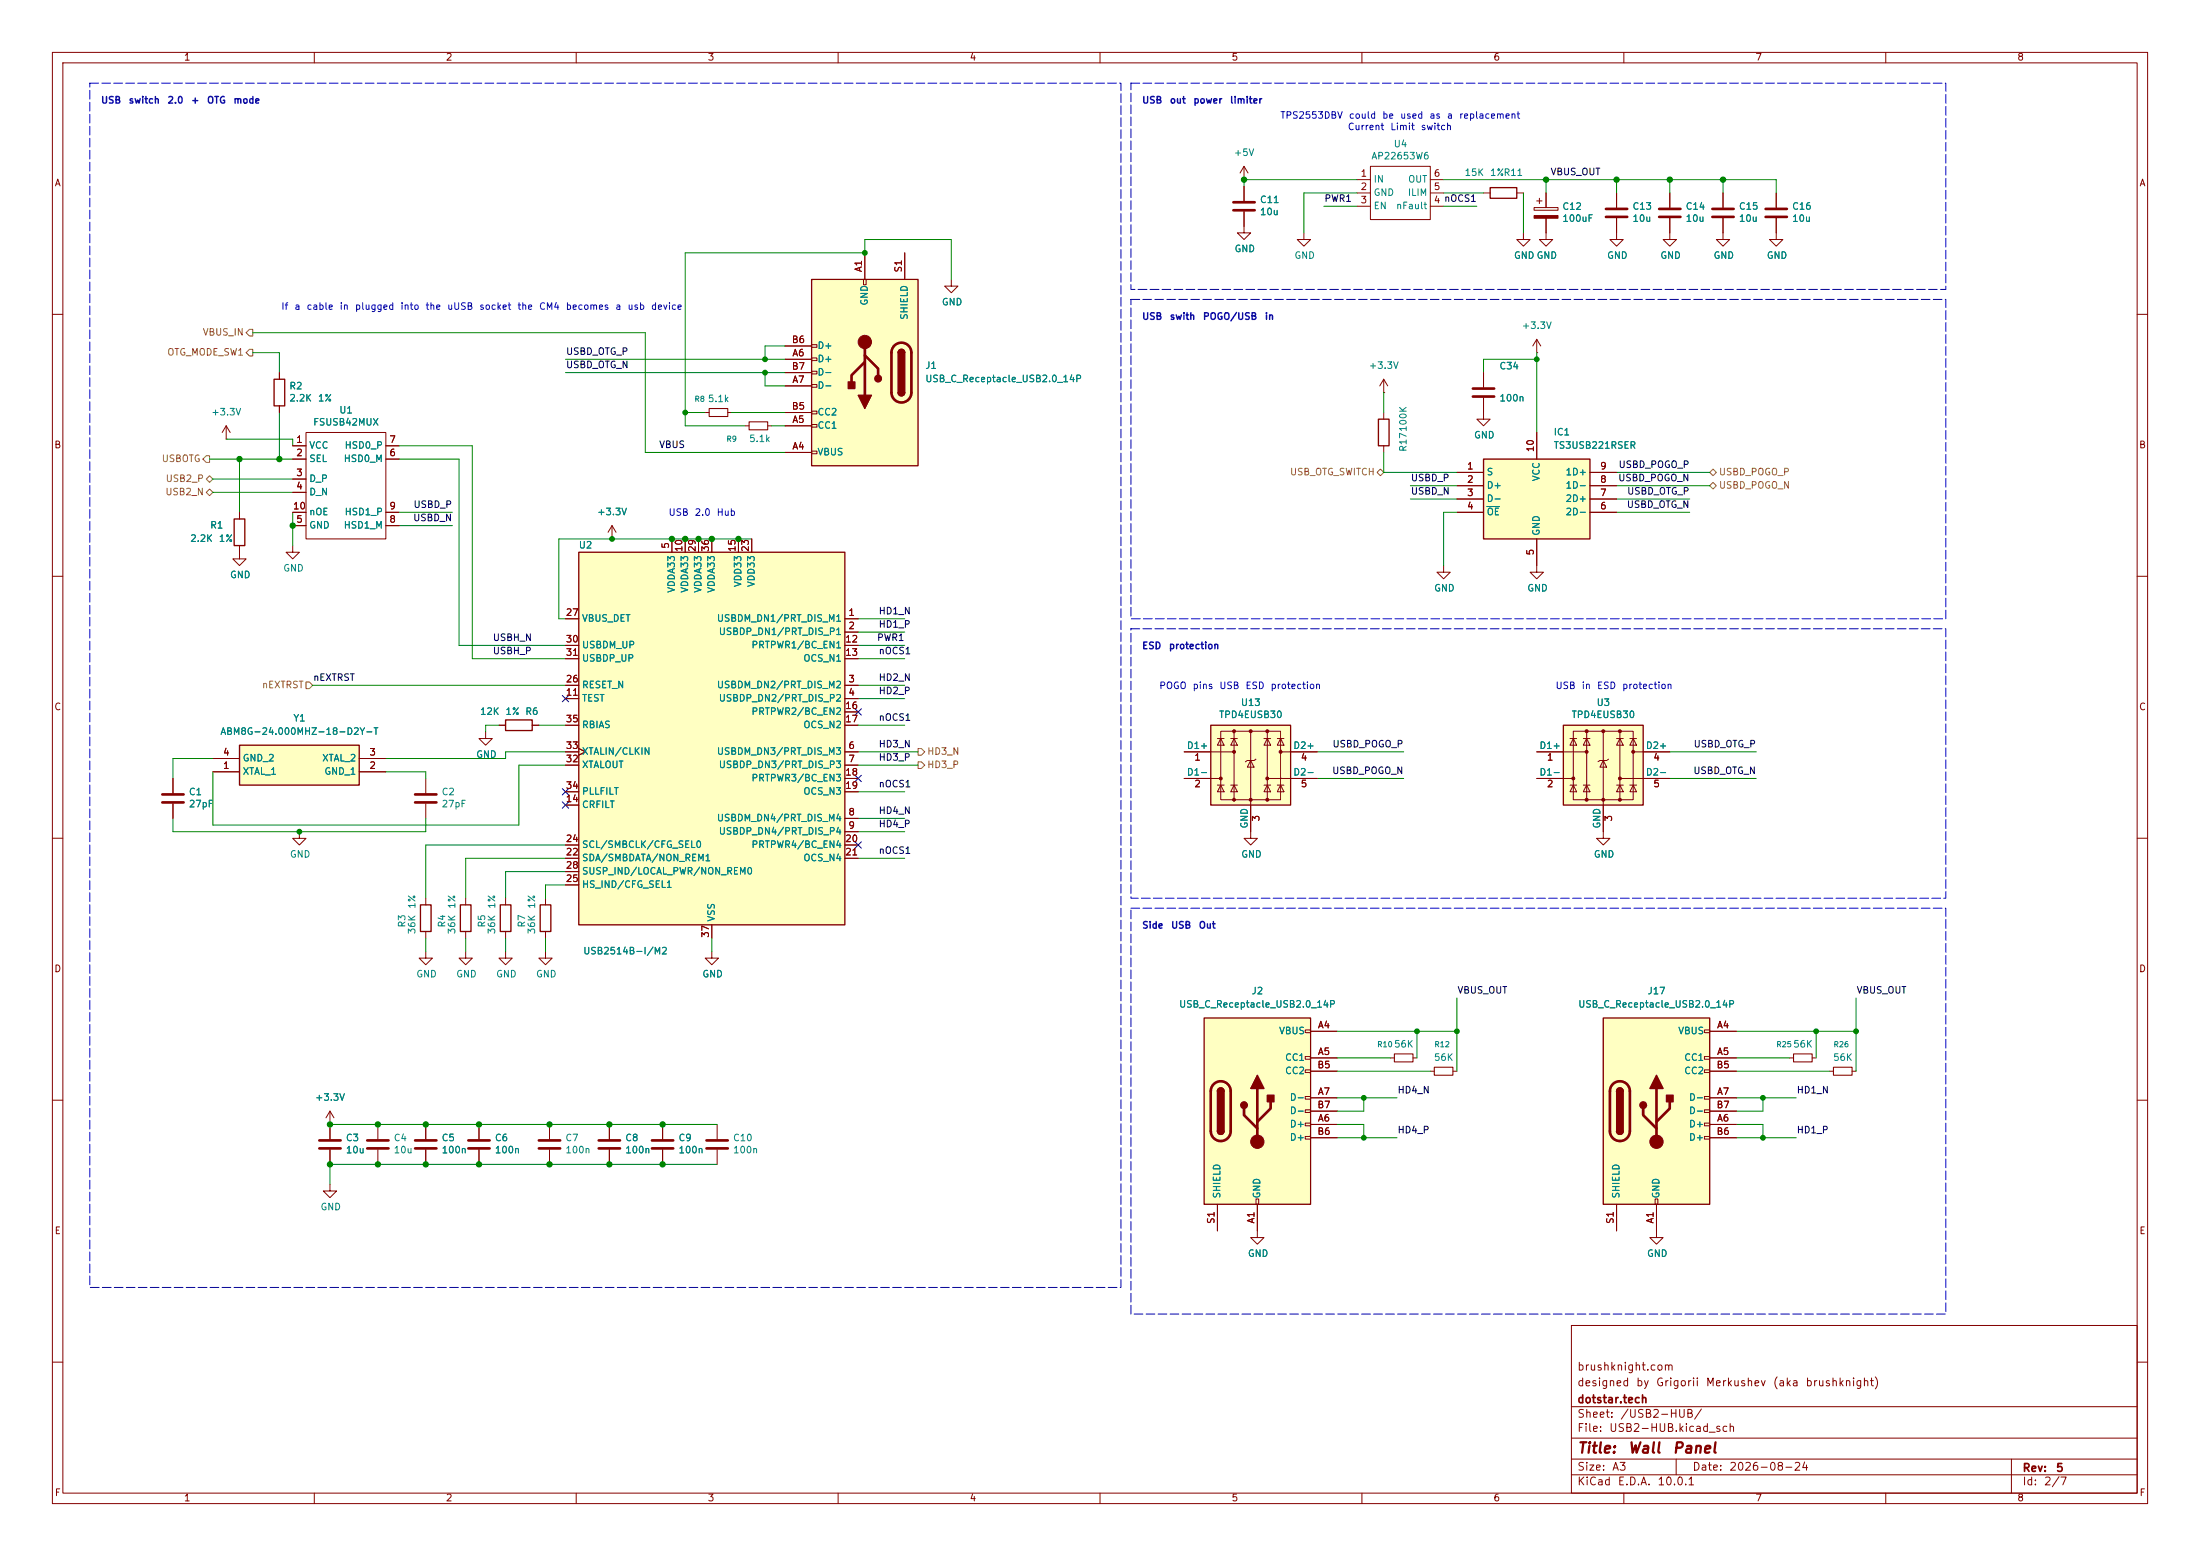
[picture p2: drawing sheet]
<svg xmlns="http://www.w3.org/2000/svg" width="420mm" height="297mm" viewBox="0 0 420 297" stroke-linecap="round" stroke-linejoin="round" font-family="sans-serif">
<g fill="none" stroke="#840000" stroke-width=".19">
<path d="M10 10h400v277h-400zM12 12h396v273h-396zM60 10v2M110 10v2M160 10v2M210 10v2M260 10v2M310 10v2M360 10v2M10 60h2M264.2 74.9h.1M264.2 72.4l-.8 1.3"/>
<path d="M264.2 72.4l.7 1.3M264.2 72.4v2.5M408 60h2M45.7 97.8v1.3M142.2 81.3h.8M146.6 81.3h.7M10 110h2M45.7 104.1v2.6h1.3l-1.3 1.3-1.3-1.3h1.3M408 110h2M10 160h2M238.8 158.8v1.2h1.2l-1.2 1.3-1.3-1.3h1.3M306.1 158.8v1.2h1.2l-1.2 1.3-1.3-1.3h1.3"/>
<path d="M408 160h2M10 210h2M408 210h2M300 253h108v32h-108zM10 260h2M300 278.5h108M300 274.5h108M300 268.5h108M320 278.5v3M384 278.5v6.5M408 260h2M60 285v2"/>
<path d="M110 285v2M160 285v2M210 285v2M260 285v2M300 281.5h108M310 285v2M360 285v2"/>
</g>
<path d="M44.7 99.1h2v5h-2z" fill="none" stroke="#840000" stroke-width=".25"/>
<path d="M143 80.5h3.6v1.5h-3.6z" fill="none" stroke="#840000" stroke-width=".2"/>
<path d="M110.5 105.4h50.8v71.1h-50.8z" fill="#ffffc2"/>
<path d="M284.5 35.8h5.1v2h-5.1zM110.5 105.4h50.8v71.1h-50.8z" fill="none" stroke="#840000" stroke-width=".25"/>
<g fill="none" stroke="#840000" stroke-width=".19">
<path d="M283.2 36.8h1.3M289.6 36.8h1.2M181.6 53.3v1.3h1.3l-1.3 1.3-1.3-1.3h1.3M248.9 44.5v1.2h1.3l-1.3 1.3-1.3-1.3h1.3M290.8 44.5v1.2h1.3l-1.3 1.3-1.2-1.3h1.2M107.9 118.1h2.6M128.3 102.9v2.5M130.8 102.9v2.5M133.3 102.9v2.5M135.9 102.9v2.5M141 102.9v2.5M143.5 102.9v2.5"/>
<path d="M161.3 118.1h2.5M107.9 130.8h2.6M107.9 133.4h2.6M107.9 123.2h2.6M107.9 125.7h2.6M107.9 138.4h2.6M161.3 120.7h2.5M161.3 130.8h2.5M161.3 133.4h2.5M161.3 123.2h2.5M161.3 125.7h2.5M161.3 135.9h2.5"/>
<path d="M161.3 138.4h2.5M33 148.6v2.8M33 153.4v2.8M107.9 143.5h2.6M107.9 146.1h2.6M107.9 153.7h2.6M107.9 151.1h2.6M110.5 142.9l1.3 .6-1.3 .6M161.3 143.5h2.5M161.3 146.1h2.5M161.3 156.2h2.5M161.3 158.8h2.5"/>
<path d="M161.3 148.6h2.5M161.3 151.1h2.5M107.9 161.3h2.6M107.9 163.8h2.6M107.9 168.9h2.6M107.9 166.4h2.6M135.9 176.5v2.6M161.3 161.3h2.5M161.3 163.8h2.5M116.3 214.6v2.8M116.3 219.5v2.7M63 226.1v1.2h1.3l-1.3 1.3-1.3-1.3h1.3"/>
</g>
<path d="M31 151.6h4.1M31 153.2h4.1M114.3 217.7h4.1M114.3 219.2h4.1" fill="none" stroke="#840000" stroke-width=".51"/>
<path d="M154.9 53.3h20.4v35.6h-20.4z" fill="#ffffc2"/>
<g fill="none" stroke="#840000" stroke-width=".19">
<path d="M259.1 34.3h2.5M259.1 36.8h2.5M259.1 39.4h2.5M261.6 31.8h11.4v10.1h-11.4zM273 34.3h2.6M273 36.8h2.6M273 39.4h2.6M164.8 53.3h.6v1.1h-.6zM165.1 48.3v5M172.7 48.3v5M53.3 71.1v1.3M53.3 77.5v1.2"/>
<path d="M134.6 78.7h.8M138.9 78.7h.8M149.9 68.6h5M149.9 73.7h5M149.9 78.7h5M149.9 66h5M149.9 71.1h5M154.9 78.5h1.1v.5h-1.1zM154.9 73.4h1.1v.5h-1.1zM154.9 70.9h1.1v.5h-1.1zM154.9 68.3h1.1v.5h-1.1zM154.9 65.8h1.1v.5h-1.1z"/>
<path d="M283.2 75.9v4.1h1.3l-1.3 1.3-1.3-1.3h1.3M283.2 71.1v2.8M43.2 83.8h.1M43.2 81.3l-.8 1.3M43.2 81.3l.7 1.3M43.2 81.3v2.5M55.9 85.1h2.5M55.9 87.6h2.5M55.9 91.4h2.5M55.9 94h2.5M55.9 97.8h2.5M58.4 82.6h15.3v20.3h-15.3z"/>
<path d="M73.7 85.1h2.5M73.7 87.6h2.5M73.7 97.8h2.5M149.9 86.4h5M149.9 81.3h5M154.9 86.1h1.1v.5h-1.1zM154.9 81h1.1v.5h-1.1zM55.9 100.3h2.5M73.7 100.3h2.5M116.8 102.9h.1M116.8 100.3l-.7 1.3M116.8 100.3l.8 1.3"/>
<path d="M116.8 100.3v2.6M81.3 148.6v2.8M81.3 153.4v2.8M81.3 171.5v1.2M81.3 177.8v1.3M88.9 171.5v1.2M88.9 177.8v1.3M96.5 171.5v1.2M96.5 177.8v1.3M135.9 181.6v1.3h1.3l-1.3 1.3-1.3-1.3h1.3M72.1 214.6v2.8M72.1 219.5v2.7"/>
<path d="M126.5 214.6v2.8M126.5 219.5v2.7M136.9 214.6v2.8M136.9 219.5v2.7"/>
</g>
<path d="M154.9 53.3h20.4v35.6h-20.4zM52.3 72.4h2.1v5.1h-2.1zM171.4 74.9a.64 .64 0 0 0 .7 .7 .64 .64 0 0 0 .6-.7M171.4 67.3a.64 .64 0 0 1 .7-.6 .64 .64 0 0 1 .6 .6M80.3 172.7h2v5.1h-2zM87.9 172.7h2v5.1h-2zM95.5 172.7h2v5.1h-2z" fill="none" stroke="#840000" stroke-width=".25"/>
<g fill="none" stroke="#840000" stroke-width=".51">
<path d="M165.1 69.1l-2.5 2.5v1.3M165.1 67.8l2.5 2.6v1.2M165.1 65.3v10.1M170.7 66a1.9 1.9 0 0 1 2.1-.4 1.9 1.9 0 0 1 1.2 1.7v7.6a1.91 1.91 0 0 1-1.9 1.9 1.91 1.91 0 0 1-1.9-1.9v-7.7l.2-.7zM281.2 74.2h4M281.2 75.7h4M79.2 151.6h4.1M79.2 153.2h4.1M70.1 217.7h4.1M70.1 219.2h4.1M124.5 217.7h4M124.5 219.2h4"/>
<path d="M134.9 217.7h4M134.9 219.2h4"/>
</g>
<g fill="#840000" stroke="#840000" stroke-width=".25">
<path d="M171.4 67.3h1.3v7.6h-1.3z"/>
<path d="M171.4 74.9h1.3a.64 .64 0 0 1-.6 .7 .64 .64 0 0 1-.7-.7z"/>
<path d="M171.6 66.9a.64 .64 0 0 1 .7-.2 .64 .64 0 0 1 .4 .6h-1.3z"/>
<path d="M163.8 75.4h2.6l-1.3 2.6z"/>
<path d="M161.9 72.9h1.3v1.3h-1.3z"/>
<circle cx="167.6" cy="72.3" r=".63"/>
</g>
<circle cx="165.1" cy="65.3" r="1.27" fill="#840000" stroke="#840000" stroke-width=".19"/>
<path d="M135.4 78h3.5v1.5h-3.5z" fill="none" stroke="#840000" stroke-width=".2"/>
<path d="M283.2 87.6h20.3v15.3h-20.3z" fill="#ffffc2"/>
<path d="M283.2 87.6h20.3v15.3h-20.3zM103.1 172.7h2.1v5.1h-2.1z" fill="none" stroke="#840000" stroke-width=".25"/>
<path d="M278.1 90.2h5.1M278.1 92.7h5.1M278.1 95.3h5.1M278.1 97.8h5.1M293.4 82.6v5M303.5 90.2h5.1M303.5 92.7h5.1M303.5 95.3h5.1M303.5 97.8h5.1M293.4 102.9v5.1M104.1 171.5v1.2M104.1 177.8v1.3" fill="none" stroke="#840000" stroke-width=".19"/>
<path d="M283.8 96.7h2.5" fill="none" stroke="#008484" stroke-width=".19"/>
<path d="M45.7 142.2h22.9v7.7h-22.9z" fill="#ffffc2"/>
<path d="M263.1 80h2.1v5.1h-2.1zM96.5 137.4h5.1v2h-5.1zM45.7 142.2h22.9v7.7h-22.9z" fill="none" stroke="#840000" stroke-width=".25"/>
<g fill="none" stroke="#840000" stroke-width=".19">
<path d="M237.5 34.3h.1M237.5 31.8l-.8 1.2M237.5 31.8l.8 1.2M237.5 31.8v2.5M237.5 35.6v2.8M292.9 39.6h4.5v.5h-4.5zM293.4 38.4h1M293.9 37.8v1.1M295.1 36.8v2.8M308.6 36.8v2.8M318.8 36.8v2.8M328.9 36.8v2.8"/>
<path d="M339.1 36.8v2.8M237.5 40.4v4.1h1.3l-1.3 1.2-1.3-1.2h1.3M295.1 41.7v4h1.3l-1.3 1.3-1.2-1.3h1.2M308.6 41.7v4h1.3l-1.3 1.3-1.3-1.3h1.3M318.8 41.7v4h1.2l-1.2 1.3-1.3-1.3h1.3M328.9 41.7v4h1.3l-1.3 1.3-1.2-1.3h1.2M339.1 41.7v4h1.3l-1.3 1.3-1.3-1.3h1.3M264.2 78.7v1.3M293.4 67.3h.1M293.4 64.8l-.8 1.2M293.4 64.8l.7 1.2M293.4 64.8v2.5"/>
<path d="M264.2 85.1v1.3M55.9 104.1v1.3h1.2l-1.2 1.3-1.3-1.3h1.3M275.6 108v1.2h1.3l-1.3 1.3-1.3-1.3h1.3M293.4 108v1.2h1.2l-1.2 1.3-1.3-1.3h1.3M92.7 139.7v1.3h1.3l-1.3 1.2-1.3-1.2h1.3M95.2 138.4h1.3M101.6 138.4h1.3M40.6 147.3h5.1M40.6 144.8h5.1M57.1 158.8v1.2h1.3l-1.3 1.3-1.2-1.3h1.2M68.6 147.3h5.1M68.6 144.8h5.1"/>
<path d="M81.3 181.6v1.3h1.2l-1.2 1.3-1.3-1.3h1.3M88.9 181.6v1.3h1.3l-1.3 1.3-1.3-1.3h1.3M96.5 181.6v1.3h1.3l-1.3 1.3-1.3-1.3h1.3M104.1 181.6v1.3h1.3l-1.3 1.3-1.2-1.3h1.2M63 214.6h.1M63 212.1v5.3M63 219.5v2.7M63 212.1l-.8 1.3M63 212.1l.8 1.3M81.3 214.6v2.8M81.3 219.5v2.7M91.4 214.6v2.8"/>
<path d="M91.4 219.5v2.7M104.9 214.6v2.8M104.9 219.5v2.7M265.4 201.9h.8M269.7 201.9h.8M273 204.5h.8M277.4 204.5h.7M341.6 201.9h.8M345.9 201.9h.8M349.2 204.5h.8M353.6 204.5h.7M240 234.9v1.3h1.3l-1.3 1.3-1.2-1.3h1.2"/>
<path d="M316.2 234.9v1.3h1.3l-1.3 1.3-1.2-1.3h1.2"/>
</g>
<g fill="none" stroke="#840000" stroke-width=".51">
<path d="M235.5 38.6h4M306.6 39.9h4M316.7 39.9h4.1M326.9 39.9h4.1M337.1 39.9h4M235.5 40.1h4M306.6 41.4h4M316.7 41.4h4.1M326.9 41.4h4.1M337.1 41.4h4M61 217.7h4M61 219.2h4"/>
<path d="M79.2 217.7h4.1M79.2 219.2h4.1M89.4 217.7h4.1M89.4 219.2h4.1M102.9 217.7h4M102.9 219.2h4"/>
</g>
<path d="M292.9 41.1h4.5v.6h-4.5z" fill="#840000" stroke="#840000" stroke-width=".19"/>
<path d="M266.2 201.2h3.5v1.5h-3.5zM273.8 203.7h3.6v1.5h-3.6zM342.4 201.2h3.5v1.5h-3.5zM350 203.7h3.6v1.5h-3.6z" fill="none" stroke="#840000" stroke-width=".2"/>
<path d="M229.9 194.3h20.3v35.6h-20.3z" fill="#ffffc2"/>
<g fill="none" stroke="#840000" stroke-width=".19">
<path d="M249.2 196.6h1v.5h-1zM250.2 196.9h5.1M249.2 201.7h1v.5h-1zM249.2 204.2h1v.5h-1zM249.2 209.3h1v.5h-1zM249.2 211.8h1v.5h-1zM249.2 214.4h1v.5h-1zM249.2 216.9h1v.5h-1zM250.2 201.9h5.1M250.2 214.6h5.1M250.2 209.6h5.1M250.2 204.5h5.1"/>
<path d="M250.2 217.2h5.1M250.2 212.1h5.1M232.4 229.9v5M239.8 228.9h.5v1h-.5zM240 229.9v5"/>
</g>
<path d="M229.9 194.3h20.3v35.6h-20.3zM232.4 208.3a.64 .64 0 0 1 .6-.7 .64 .64 0 0 1 .7 .7M232.4 215.9a.64 .64 0 0 0 .6 .6 .64 .64 0 0 0 .7-.6" fill="none" stroke="#840000" stroke-width=".25"/>
<path d="M231.7 206.9a1.9 1.9 0 0 1 2.1-.4 1.9 1.9 0 0 1 1.1 1.8v7.6a1.91 1.91 0 0 1-1.9 1.9 1.91 1.91 0 0 1-1.9-1.9v-7.8l.2-.6zM237.5 211.6v1.3l2.5 2.5M240 207.8v10.1M242.6 210.3v1.3l-2.6 2.5" fill="none" stroke="#840000" stroke-width=".51"/>
<g fill="#840000" stroke="#840000" stroke-width=".25">
<path d="M232.4 208.3h1.3v7.6h-1.3z"/>
<path d="M232.6 207.8a.64 .64 0 0 1 .7-.1 .64 .64 0 0 1 .4 .6h-1.3z"/>
<path d="M232.4 215.9h1.3a.64 .64 0 0 1-.7 .6 .64 .64 0 0 1-.6-.6z"/>
<path d="M240 205.2l1.3 2.6h-2.5z"/>
<path d="M241.9 209h1.3v1.3h-1.3z"/>
<circle cx="237.5" cy="210.9" r=".63"/>
</g>
<circle cx="240" cy="217.9" r="1.27" fill="#840000" stroke="#840000" stroke-width=".19"/>
<path d="M306.1 194.3h20.3v35.6h-20.3z" fill="#ffffc2"/>
<g fill="none" stroke="#840000" stroke-width=".19">
<path d="M325.4 196.6h1v.5h-1zM326.4 196.9h5.1M325.4 201.7h1v.5h-1zM325.4 204.2h1v.5h-1zM325.4 209.3h1v.5h-1zM325.4 211.8h1v.5h-1zM325.4 214.4h1v.5h-1zM325.4 216.9h1v.5h-1zM326.4 201.9h5.1M326.4 214.6h5.1M326.4 209.6h5.1M326.4 204.5h5.1"/>
<path d="M326.4 217.2h5.1M326.4 212.1h5.1M308.6 229.9v5M316 228.9h.5v1h-.5zM316.2 229.9v5"/>
</g>
<path d="M306.1 194.3h20.3v35.6h-20.3zM308.6 208.3a.64 .64 0 0 1 .6-.7 .64 .64 0 0 1 .7 .7M308.6 215.9a.64 .64 0 0 0 .6 .6 .64 .64 0 0 0 .7-.6" fill="none" stroke="#840000" stroke-width=".25"/>
<path d="M307.9 206.9a1.91 1.91 0 0 1 2.1-.4 1.91 1.91 0 0 1 1.1 1.8v7.6a1.91 1.91 0 0 1-1.9 1.9 1.91 1.91 0 0 1-1.9-1.9v-7.8l.2-.6zM313.7 211.6v1.3l2.5 2.5M316.2 207.8v10.1M318.8 210.3v1.3l-2.6 2.5" fill="none" stroke="#840000" stroke-width=".51"/>
<g fill="#840000" stroke="#840000" stroke-width=".25">
<path d="M308.6 208.3h1.3v7.6h-1.3z"/>
<path d="M308.8 207.8a.64 .64 0 0 1 .7-.1 .64 .64 0 0 1 .4 .6h-1.3z"/>
<path d="M308.6 215.9h1.3a.64 .64 0 0 1-.7 .6 .64 .64 0 0 1-.6-.6z"/>
<path d="M316.2 205.2l1.3 2.6h-2.5z"/>
<path d="M318.1 209h1.3v1.3h-1.3z"/>
<circle cx="313.7" cy="210.9" r=".63"/>
</g>
<circle cx="316.2" cy="217.9" r="1.27" fill="#840000" stroke="#840000" stroke-width=".19"/>
<path d="M231.1 138.4h15.3v15.3h-15.3z" fill="#ffffc2"/>
<g fill="none" stroke="#840000" stroke-width=".19">
<path d="M233 139.6h11.5v13.1h-11.5zM235.6 139.6v13.1M238.8 139.6v19.2M241.9 139.6v13.1M226.1 143.5h9.5M226.1 148.6h6.9M232.4 141h1.3M232.4 149.9h1.3M233 141l.7 1.2h-1.3zM233 149.9l.7 1.2h-1.3zM234.9 141h1.3M234.9 149.9h1.3"/>
<path d="M235.6 141l.6 1.2h-1.3zM235.6 149.9l.6 1.2h-1.3zM238.8 145.2l.6 1.2h-1.3zM239.8 144.9l-.4 .3h-1.3l-.4 .2M241.3 141h1.3M241.3 149.9h1.3M241.9 141l.7 1.2h-1.3zM241.9 149.9l.7 1.2h-1.3zM241.9 148.6h9.6M243.8 141h1.3M243.8 149.9h1.3M244.5 141l.6 1.2h-1.3z"/>
<path d="M244.5 149.9l.6 1.2h-1.3zM244.5 143.5h7"/>
</g>
<path d="M231.1 138.4h15.3v15.3h-15.3z" fill="none" stroke="#840000" stroke-width=".25"/>
<g fill="#840000" stroke="#840000" stroke-width=".19">
<circle cx="233" cy="148.6" r=".28"/>
<circle cx="235.6" cy="139.6" r=".28"/>
<circle cx="235.6" cy="143.5" r=".28"/>
<circle cx="235.6" cy="152.7" r=".28"/>
<circle cx="238.8" cy="139.6" r=".28"/>
<circle cx="238.8" cy="152.7" r=".28"/>
<circle cx="241.9" cy="139.6" r=".28"/>
<circle cx="241.9" cy="148.6" r=".28"/>
<circle cx="241.9" cy="152.7" r=".28"/>
<circle cx="244.5" cy="143.5" r=".28"/>
</g>
<path d="M298.4 138.4h15.3v15.3h-15.3z" fill="#ffffc2"/>
<g fill="none" stroke="#840000" stroke-width=".19">
<path d="M237.5 35.6v2.8M295.1 36.8v2.8M308.6 36.8v2.8M318.8 36.8v2.8M328.9 36.8v2.8M339.1 36.8v2.8M165.1 48.3v5M172.7 48.3v5M237.5 40.4v2.8M295.1 41.7v2.8M308.6 41.7v2.8M318.8 41.7v2.8"/>
<path d="M328.9 41.7v2.8M339.1 41.7v2.8M53.3 71.1v1.3M53.3 77.5v1.2M149.9 68.6h5M149.9 73.7h5M149.9 78.7h5M149.9 66h5M149.9 71.1h5M283.2 71.1v2.8M283.2 75.9v2.8M45.7 97.8v1.3"/>
<path d="M55.9 97.8h2.5M55.9 85.1h2.5M55.9 87.6h2.5M55.9 91.4h2.5M55.9 94h2.5M73.7 97.8h2.5M73.7 85.1h2.5M73.7 87.6h2.5M149.9 86.4h5M149.9 81.3h5M278.1 90.2h5.1M278.1 92.7h5.1"/>
<path d="M278.1 95.3h5.1M278.1 97.8h5.1M293.4 82.6v5M303.5 90.2h5.1M303.5 92.7h5.1M303.5 95.3h5.1M303.5 97.8h5.1M45.7 104.1v1.3M55.9 100.3h2.5M73.7 100.3h2.5M107.9 118.1h2.6M116.8 102.9h.1"/>
<path d="M128.3 102.9v2.5M130.8 102.9v2.5M133.3 102.9v2.5M135.9 102.9v2.5M141 102.9v2.5M143.5 102.9v2.5M161.3 118.1h2.5M293.4 102.9v5.1M95.2 138.4h1.3M101.6 138.4h1.3M107.9 138.4h2.6M107.9 130.8h2.6"/>
<path d="M107.9 133.4h2.6M107.9 123.2h2.6M107.9 125.7h2.6M161.3 138.4h2.5M161.3 120.7h2.5M161.3 130.8h2.5M161.3 133.4h2.5M161.3 123.2h2.5M161.3 125.7h2.5M161.3 135.9h2.5M300.4 139.6h11.4v13.1h-11.4zM302.9 139.6v13.1"/>
<path d="M306.1 139.6v19.2M309.2 139.6v13.1M33 148.6v2.8M33 153.4v2.8M40.6 147.3h5.1M40.6 144.8h5.1M68.6 147.3h5.1M68.6 144.8h5.1M107.9 143.5h2.6M107.9 146.1h2.6M107.9 153.7h2.6M107.9 151.1h2.6"/>
<path d="M110.5 142.9l1.3 .6-1.3 .6M161.3 143.5h2.5M161.3 148.6h2.5M161.3 146.1h2.5M161.3 156.2h2.5M161.3 158.8h2.5M161.3 151.1h2.5M226.1 143.5h5M226.1 148.6h5M238.8 153.7v5.1M246.4 143.5h5.1M246.4 148.6h5.1"/>
<path d="M293.4 143.5h9.5M293.4 148.6h7M299.7 141h1.3M299.7 149.9h1.3M300.4 141l.6 1.2h-1.3zM300.4 149.9l.6 1.2h-1.3zM302.3 141h1.2M302.3 149.9h1.2M302.9 141l.6 1.2h-1.2zM302.9 149.9l.6 1.2h-1.2zM306.1 145.2l.6 1.2h-1.3zM307.1 144.9l-.4 .3h-1.3l-.3 .2"/>
<path d="M308.6 141h1.3M308.6 149.9h1.3M309.2 141l.7 1.2h-1.3zM309.2 149.9l.7 1.2h-1.3zM309.2 148.6h9.6M311.1 141h1.3M311.1 149.9h1.3M311.8 141l.6 1.2h-1.3zM311.8 149.9l.6 1.2h-1.3zM311.8 143.5h7M107.9 161.3h2.6M107.9 163.8h2.6"/>
<path d="M107.9 168.9h2.6M107.9 166.4h2.6M135.9 176.5v2.6M161.3 161.3h2.5M161.3 163.8h2.5M250.2 196.9h5.1M326.4 196.9h5.1M63 214.6h.1M63 214.6v2.8M63 219.5v2.7M81.3 214.6v2.8M81.3 219.5v2.7"/>
<path d="M91.4 214.6v2.8M91.4 219.5v2.7M116.3 214.6v2.8M116.3 219.5v2.7M126.5 214.6v2.8M126.5 219.5v2.7M250.2 201.9h5.1M250.2 214.6h5.1M250.2 209.6h5.1M250.2 204.5h5.1M250.2 217.2h5.1M250.2 212.1h5.1"/>
<path d="M326.4 201.9h5.1M326.4 214.6h5.1M326.4 209.6h5.1M326.4 204.5h5.1M326.4 217.2h5.1M326.4 212.1h5.1M232.4 229.9v5M240 229.9v5M308.6 229.9v5M316.2 229.9v5"/>
</g>
<path d="M298.4 138.4h15.3v15.3h-15.3z" fill="none" stroke="#840000" stroke-width=".25"/>
<g fill="#840000" stroke="#840000" stroke-width=".19">
<circle cx="300.4" cy="148.6" r=".28"/>
<circle cx="302.9" cy="139.6" r=".28"/>
<circle cx="302.9" cy="143.5" r=".28"/>
<circle cx="302.9" cy="152.7" r=".28"/>
<circle cx="306.1" cy="139.6" r=".28"/>
<circle cx="306.1" cy="152.7" r=".28"/>
<circle cx="309.2" cy="139.6" r=".28"/>
<circle cx="309.2" cy="148.6" r=".28"/>
<circle cx="309.2" cy="152.7" r=".28"/>
<circle cx="311.8" cy="143.5" r=".28"/>
</g>
<path d="M47 67.3l.6-.6h.7v1.2h-.7zM47.6 62.9h.7v1.2h-.7l-.6-.6zM38.7 87.6l.7-.6h.6v1.3h-.6zM39.4 91.4l.6-.6 .6 .6-.6 .7zM39.4 94l.6-.7 .6 .7-.6 .6zM262.9 90.2l.6-.7 .7 .7-.7 .6zM326.4 90.2l.6-.7 .7 .7-.7 .6zM327 92.1l.7 .6-.7 .6-.6-.6zM58.4 130.2h.7l.6 .6-.6 .6h-.7zM175.3 145.4h.6l.6 .7-.6 .6h-.6zM175.3 142.9h.6l.6 .6-.6 .6h-.6z" fill="none" stroke="#848400" stroke-width=".19"/>
<g fill="none" stroke="#008400" stroke-width=".19">
<path d="M252.7 39.4h6.4M259.1 34.3h-21.6v1.3M259.1 36.8h-10.2v7.7M275.6 34.3h63.5v2.5M275.6 39.4h6.3M275.6 36.8h7.6M290.8 36.8v7.7M295.1 34.3v2.5M308.6 34.3v2.5M318.8 34.3v2.5M328.9 34.3v2.5M181.6 53.3v-7.6h-16.5v2.6h-34.3v33h11.4"/>
<path d="M48.3 67.3h5v3.8M48.3 63.5h74.9v22.9h26.7M53.3 78.7v8.9M107.9 68.6h42M107.9 71.1h42M130.8 78.7h3.8M139.7 78.7h10.2M146 71.1v2.6h3.9M149.9 66h-3.9v2.6M264.2 74.9v3.8M293.4 68.6h-10.2v2.5M293.4 67.3v15.3"/>
<path d="M40 87.6h15.9M40.6 94h15.3M40.6 91.4h15.3M43.2 83.8h12.7v1.3M45.7 87.6v10.2M55.9 97.8v6.3M76.2 97.8h10.2M76.2 87.6h11.4v35.6h20.3M76.2 85.1h14v40.6h17.7M147.3 81.3h2.6M264.2 86.4v3.8h13.9M269.2 95.3h8.9"/>
<path d="M269.2 92.7h8.9M278.1 97.8h-2.5v10.2M308.6 97.8h14M308.6 90.2h17.8M308.6 95.3h14M308.6 92.7h17.8M76.2 100.3h10.2M143.5 102.9h-36.8v15.2h1.2M163.8 118.1h8.9M59.7 130.8h48.2M95.2 138.4h-2.5v1.3M102.9 138.4h5"/>
<path d="M163.8 138.4h8.9M163.8 130.8h8.9M163.8 133.4h8.9M163.8 125.7h8.9M163.8 123.2h8.9M163.8 120.7h8.9M33 156.2v2.6h48.3v-2.6M40.6 144.8h-7.6v3.8M73.7 147.3h7.6v1.3M107.9 143.5h-11.4v1.3h-22.8M107.9 146.1h-8.8v11.4h-58.5v-10.2M163.8 143.5h11.5"/>
<path d="M163.8 158.8h8.9M163.8 146.1h11.5M163.8 151.1h8.9M163.8 156.2h8.9M251.5 143.5h16.5M251.5 148.6h16.5M318.8 143.5h16.5M318.8 148.6h16.5M81.3 179.1v2.5M88.9 179.1v2.5M96.5 179.1v2.5M104.1 179.1v2.5"/>
<path d="M107.9 168.9h-3.8v2.6M107.9 161.3h-26.6v10.2M107.9 166.4h-11.4v5.1M107.9 163.8h-19v7.7M135.9 179.1v2.5M163.8 163.8h8.9M255.3 196.9h22.8M270.5 196.9v5M278.1 190.5v14M331.5 196.9h22.8M346.7 196.9v5M354.3 190.5v14"/>
<path d="M63 214.6h73.9M255.3 201.9h10.1M255.3 209.6h11.4M255.3 217.2h11.4M255.3 214.6h5v2.6M255.3 204.5h17.7M260.3 209.6v2.5h-5M331.5 201.9h10.1M331.5 209.6h11.4M331.5 217.2h11.4M331.5 214.6h5v2.6M331.5 204.5h17.7"/>
<path d="M336.5 209.6v2.5h-5M136.9 222.2h-73.9v3.9"/>
</g>
<path d="M107.3 132.7l1.3 1.3M108.6 132.7l-1.3 1.3M163.2 135.3l1.2 1.2M164.4 135.3l-1.2 1.2M107.3 153.1l1.3 1.2M107.3 150.5l1.3 1.2M108.6 153.1l-1.3 1.2M108.6 150.5l-1.3 1.2M163.2 148l1.2 1.2M164.4 148l-1.2 1.2M163.2 160.7l1.2 1.2M164.4 160.7l-1.2 1.2" fill="none" stroke="#000084" stroke-width=".19"/>
<path d="M17.1 15.9h196.9v229.8h-196.9zM215.9 15.9h155.6v39.3h-155.6zM215.9 57.2h155.6v60.9h-155.6zM215.9 120h155.6v51.5h-155.6zM215.9 173.4h155.6v77.4h-155.6z" fill="none" stroke="#0000c2" stroke-width=".19" stroke-dasharray="1.7 .6"/>
<path d="M283.8 96.7h2.5" fill="none" stroke="#008484" stroke-width=".19"/>
<g fill="#008400" stroke="#008400" stroke-width=".19">
<circle cx="293.4" cy="68.6" r=".46"/>
<circle cx="328.9" cy="34.3" r=".51"/>
<circle cx="318.8" cy="34.3" r=".51"/>
<circle cx="308.6" cy="34.3" r=".51"/>
<circle cx="346.7" cy="196.9" r=".46"/>
<circle cx="278.1" cy="196.9" r=".46"/>
<circle cx="336.5" cy="209.6" r=".46"/>
<circle cx="336.5" cy="217.2" r=".46"/>
<circle cx="354.3" cy="196.9" r=".46"/>
<circle cx="260.3" cy="217.2" r=".46"/>
<circle cx="260.3" cy="209.6" r=".46"/>
<circle cx="270.5" cy="196.9" r=".46"/>
<circle cx="295.1" cy="34.3" r=".51"/>
<circle cx="237.5" cy="34.3" r=".51"/>
<circle cx="63" cy="222.2" r=".51"/>
<circle cx="63" cy="214.6" r=".51"/>
<circle cx="57.1" cy="158.8" r=".46"/>
<circle cx="72.1" cy="222.2" r=".51"/>
<circle cx="72.1" cy="214.6" r=".51"/>
<circle cx="104.9" cy="214.6" r=".51"/>
<circle cx="116.3" cy="222.2" r=".51"/>
<circle cx="116.3" cy="214.6" r=".51"/>
<circle cx="104.9" cy="222.2" r=".51"/>
<circle cx="91.4" cy="222.2" r=".51"/>
<circle cx="81.3" cy="214.6" r=".51"/>
<circle cx="91.4" cy="214.6" r=".51"/>
<circle cx="81.3" cy="222.2" r=".51"/>
<circle cx="126.5" cy="214.6" r=".51"/>
<circle cx="126.5" cy="222.2" r=".51"/>
<circle cx="53.3" cy="87.6" r=".51"/>
<circle cx="45.7" cy="87.6" r=".51"/>
<circle cx="55.9" cy="100.3" r=".51"/>
<circle cx="130.8" cy="78.7" r=".46"/>
<circle cx="128.3" cy="102.9" r=".51"/>
<circle cx="116.8" cy="102.9" r=".46"/>
<circle cx="133.4" cy="102.9" r=".51"/>
<circle cx="130.8" cy="102.9" r=".51"/>
<circle cx="146" cy="71.1" r=".46"/>
<circle cx="141" cy="102.9" r=".51"/>
<circle cx="135.9" cy="102.9" r=".51"/>
<circle cx="146" cy="68.6" r=".46"/>
<circle cx="165.1" cy="48.3" r=".46"/>
</g>
<g font-size="2" fill="#840000">
<text x="301" y="277.9">Title:</text>
<text x="310.6" y="277.9">Wall</text>
<text x="319.2" y="277.9">Panel</text>
</g>
<g font-size="1.5" fill="#840000">
<text x="301" y="262">brushknight.com</text>
<text x="301" y="268.2">dotstar.tech</text>
<text x="301" y="265">designed</text>
<text x="312.2" y="265">by</text>
<text x="316" y="265">Grigorii</text>
<text x="325.5" y="265">Merkushev</text>
<text x="338.3" y="265">(aka</text>
<text x="344.6" y="265">brushknight)</text>
<text x="301" y="273.7">File:</text>
<text x="301" y="271">Sheet:</text>
<text x="307.1" y="273.7">USB2-HUB.kicad_sch</text>
<text x="309.2" y="271">/USB2-HUB/</text>
<text x="301" y="281.1">Size:</text>
<text x="307.6" y="281.1">A3</text>
<text x="323" y="281.1">Date:</text>
<text x="330" y="281.1">2026-08-24</text>
<text x="386" y="281.3">Rev:</text>
<text x="392.4" y="281.3">5</text>
<text x="301" y="283.9">KiCad</text>
<text x="308.7" y="283.9">E.D.A.</text>
<text x="316.3" y="283.9">10.0.1</text>
<text x="386" y="283.9">Id:</text>
<text x="390.1" y="283.9">2/7</text>
</g>
<g font-size="1.3" fill="#840000">
<text x="35" y="11.9">1</text>
<text x="85" y="11.9">2</text>
<text x="135" y="11.9">3</text>
<text x="185" y="11.9">4</text>
<text x="235" y="11.9">5</text>
<text x="285" y="11.9">6</text>
<text x="335" y="11.9">7</text>
<text x="385" y="11.9">8</text>
<text x="10.3" y="35.9">A</text>
<text x="259.6" y="34">1</text>
<text x="273.6" y="34">6</text>
<text x="408.3" y="35.9">A</text>
<text x="259.6" y="36.6">2</text>
<text x="259.6" y="39.1">3</text>
<text x="273.6" y="39.1">4 nOCS1</text>
<text x="273.6" y="36.6">5</text>
<text x="164.8" y="52.1" transform="rotate(-90 164.8 52.1)">A1</text>
<text x="172.5" y="52.1" transform="rotate(-90 172.5 52.1)">S1</text>
<text x="151.1" y="65.8">B6</text>
<text x="151.1" y="70.9">B7</text>
<text x="151.1" y="68.3">A6</text>
<text x="151.1" y="73.4">A7</text>
<text x="151.1" y="78.5">B5</text>
<text x="151.1" y="81">A5</text>
<text x="10.3" y="85.9">B</text>
<text x="56.4" y="84.8">1</text>
<text x="56.4" y="87.4">2</text>
<text x="74.2" y="87.4">6</text>
<text x="74.2" y="84.8">7</text>
<text x="151.1" y="86.1">A4</text>
<text x="280" y="89.9">1</text>
<text x="293.1" y="86.4" transform="rotate(-90 293.1 86.4)">10</text>
<text x="305.4" y="89.9">9</text>
<text x="408.2" y="85.9">B</text>
<text x="56.4" y="91.2">3</text>
<text x="56.4" y="93.7">4</text>
<text x="280" y="92.5">2</text>
<text x="280" y="95">3</text>
<text x="305.4" y="95">7</text>
<text x="305.4" y="92.5">8</text>
<text x="55.8" y="97.5">10</text>
<text x="56.4" y="100.1">5</text>
<text x="74.2" y="100.1">8</text>
<text x="74.2" y="97.5">9</text>
<text x="280" y="97.5">4</text>
<text x="305.4" y="97.5">6</text>
<text x="128" y="104.8" transform="rotate(-90 128 104.8)">5</text>
<text x="130.6" y="105.5" transform="rotate(-90 130.6 105.5)">10</text>
<text x="133.1" y="105.5" transform="rotate(-90 133.1 105.5)">29</text>
<text x="135.6" y="105.5" transform="rotate(-90 135.6 105.5)">36</text>
<text x="140.7" y="105.5" transform="rotate(-90 140.7 105.5)">15</text>
<text x="143.3" y="105.5" transform="rotate(-90 143.3 105.5)">23</text>
<text x="293.1" y="106.1" transform="rotate(-90 293.1 106.1)">5</text>
<text x="107.9" y="117.9">27</text>
<text x="161.9" y="117.9">1</text>
<text x="107.9" y="122.9">30</text>
<text x="107.9" y="125.5">31</text>
<text x="161.2" y="122.9">12</text>
<text x="161.2" y="125.5">13</text>
<text x="161.9" y="120.4">2</text>
<text x="107.9" y="130.6">26</text>
<text x="161.9" y="130.6">3</text>
<text x="10.3" y="135.9">C</text>
<text x="107.9" y="133.1">11</text>
<text x="161.2" y="135.6">16</text>
<text x="161.9" y="133.1">4</text>
<text x="408.2" y="135.9">C</text>
<text x="107.9" y="143.3">33</text>
<text x="107.9" y="138.2">35</text>
<text x="161.2" y="138.2">17</text>
<text x="161.9" y="143.3">6</text>
<text x="42.5" y="147.1">1</text>
<text x="42.5" y="144.5">4</text>
<text x="70.4" y="147.1">2</text>
<text x="70.4" y="144.5">3</text>
<text x="107.9" y="145.8">32</text>
<text x="161.2" y="148.3">18</text>
<text x="161.9" y="145.8">7</text>
<text x="227.9" y="145.5">1</text>
<text x="248.2" y="145.5">4</text>
<text x="295.2" y="145.5">1</text>
<text x="315.5" y="145.5">4</text>
<text x="107.9" y="153.4">14</text>
<text x="107.9" y="150.9">34</text>
<text x="161.2" y="150.9">19</text>
<text x="161.9" y="156">8</text>
<text x="227.9" y="150.6">2</text>
<text x="248.2" y="150.6">5</text>
<text x="295.2" y="150.6">2</text>
<text x="315.5" y="150.6">5</text>
<text x="107.9" y="161">24</text>
<text x="161.2" y="161">20</text>
<text x="161.9" y="158.5">9</text>
<text x="240.7" y="156.9" transform="rotate(-90 240.7 156.9)">3</text>
<text x="308.1" y="156.9" transform="rotate(-90 308.1 156.9)">3</text>
<text x="107.9" y="163.6">22</text>
<text x="107.9" y="166.1">28</text>
<text x="161.2" y="163.6">21</text>
<text x="107.9" y="168.7">25</text>
<text x="135.6" y="179.1" transform="rotate(-90 135.6 179.1)">37</text>
<text x="10.3" y="185.9">D</text>
<text x="408.2" y="185.9">D</text>
<text x="251.5" y="196.6">A4</text>
<text x="327.7" y="196.6">A4</text>
<text x="251.5" y="201.7">A5</text>
<text x="327.7" y="201.7">A5</text>
<text x="251.4" y="204.2">B5</text>
<text x="251.5" y="209.3">A7</text>
<text x="327.6" y="204.2">B5</text>
<text x="327.7" y="209.3">A7</text>
<text x="251.4" y="211.8">B7</text>
<text x="251.5" y="214.4">A6</text>
<text x="327.6" y="211.8">B7</text>
<text x="327.7" y="214.4">A6</text>
<text x="251.4" y="216.9">B6</text>
<text x="327.6" y="216.9">B6</text>
<text x="232.2" y="233.7" transform="rotate(-90 232.2 233.7)">S1</text>
<text x="239.8" y="233.7" transform="rotate(-90 239.8 233.7)">A1</text>
<text x="308.4" y="233.7" transform="rotate(-90 308.4 233.7)">S1</text>
<text x="316" y="233.7" transform="rotate(-90 316 233.7)">A1</text>
<text x="10.3" y="235.9">E</text>
<text x="408.3" y="235.9">E</text>
<text x="10.3" y="285.9">F</text>
<text x="35" y="286.9">1</text>
<text x="85" y="286.9">2</text>
<text x="135" y="286.9">3</text>
<text x="185" y="286.9">4</text>
<text x="235" y="286.9">5</text>
<text x="285" y="286.9">6</text>
<text x="335" y="286.9">7</text>
<text x="385" y="286.9">8</text>
<text x="408.3" y="285.9">F</text>
</g>
<g font-size="1.3" fill="#0000c2">
<text x="19.2" y="20.1">USB</text>
<text x="24.5" y="20.1">switch</text>
<text x="31.9" y="20.1">2.0</text>
<text x="36.4" y="20.1">+</text>
<text x="39.4" y="20.1">OTG</text>
<text x="44.5" y="20.1">mode</text>
<text x="217.9" y="20.1">USB</text>
<text x="223.2" y="20.1">out</text>
<text x="227.7" y="20.1">power</text>
<text x="234.7" y="20.1">limiter</text>
<text x="244.3" y="23">TPS2553DBV</text>
<text x="257.4" y="23">could</text>
<text x="263.8" y="23">be</text>
<text x="267.2" y="23">used</text>
<text x="272.8" y="23">as</text>
<text x="276.1" y="23">a</text>
<text x="278.4" y="23">replacement</text>
<text x="257.2" y="25.2">Current</text>
<text x="265.3" y="25.2">Limit</text>
<text x="271.1" y="25.2">switch</text>
<text x="53.6" y="59.4">If</text>
<text x="56.1" y="59.4">a</text>
<text x="58.4" y="59.4">cable</text>
<text x="64.7" y="59.4">in</text>
<text x="67.7" y="59.4">plugged</text>
<text x="76.3" y="59.4">into</text>
<text x="81.1" y="59.4">the</text>
<text x="85.3" y="59.4">uUSB</text>
<text x="91.4" y="59.4">socket</text>
<text x="98.7" y="59.4">the</text>
<text x="102.8" y="59.4">CM4</text>
<text x="107.9" y="59.4">becomes</text>
<text x="117.4" y="59.4">a</text>
<text x="119.7" y="59.4">usb</text>
<text x="124.2" y="59.4">device</text>
<text x="217.9" y="61.3">USB</text>
<text x="223.2" y="61.3">swith</text>
<text x="229.5" y="61.3">POGO/USB</text>
<text x="241.3" y="61.3">in</text>
<text x="127.5" y="98.8">USB</text>
<text x="132.5" y="98.8">2.0</text>
<text x="136.7" y="98.8">Hub</text>
<text x="217.9" y="124.2">ESD</text>
<text x="223" y="124.2">protection</text>
<text x="221.2" y="131.8">POGO</text>
<text x="227.6" y="131.8">pins</text>
<text x="232.7" y="131.8">USB</text>
<text x="237.7" y="131.8">ESD</text>
<text x="242.5" y="131.8">protection</text>
<text x="296.9" y="131.8">USB</text>
<text x="301.8" y="131.8">in</text>
<text x="304.8" y="131.8">ESD</text>
<text x="309.6" y="131.8">protection</text>
<text x="217.9" y="177.6">Side</text>
<text x="223.5" y="177.6">USB</text>
<text x="228.7" y="177.6">Out</text>
</g>
<g font-size="1.3" fill="#008484">
<text x="266" y="28.4">U4</text>
<text x="235.5" y="30.1">+5V</text>
<text x="261.7" y="30.7">AP22653W6</text>
<text x="262.1" y="35.2">IN</text>
<text x="268.7" y="35.2">OUT</text>
<text x="279.5" y="33.9">15K</text>
<text x="284.3" y="33.9">1%R11</text>
<text x="240.4" y="39.1">C11</text>
<text x="240.4" y="41.4">10u</text>
<text x="262.1" y="37.7">GND</text>
<text x="262.1" y="40.2">EN</text>
<text x="266.4" y="40.2">nFault</text>
<text x="268.6" y="37.7">ILIM</text>
<text x="298.2" y="40.4">C12</text>
<text x="311.5" y="40.3">C13</text>
<text x="321.7" y="40.3">C14</text>
<text x="331.9" y="40.3">C15</text>
<text x="342" y="40.3">C16</text>
<text x="298.2" y="42.6">100uF</text>
<text x="311.5" y="42.6">10u</text>
<text x="321.7" y="42.6">10u</text>
<text x="331.9" y="42.6">10u</text>
<text x="342" y="42.6">10u</text>
<text x="235.6" y="48.4">GND</text>
<text x="247" y="49.7">GND</text>
<text x="288.9" y="49.7">GND GND</text>
<text x="306.7" y="49.7">GND</text>
<text x="316.9" y="49.7">GND</text>
<text x="327" y="49.7">GND</text>
<text x="337.2" y="49.7">GND</text>
<text x="166" y="58.4" transform="rotate(-90 166 58.4)">GND</text>
<text x="179.7" y="58.6">GND</text>
<text x="173.6" y="61.2" transform="rotate(-90 173.6 61.2)">SHIELD</text>
<text x="290.4" y="63.1">+3.3V</text>
<text x="156" y="69.4">D+</text>
<text x="156" y="66.9">D+</text>
<text x="156" y="72">D-</text>
<text x="176.5" y="70.7">J1</text>
<text x="261.2" y="70.7">+3.3V</text>
<text x="286.1" y="70.8">C34</text>
<text x="55.1" y="74.6">R2</text>
<text x="55.1" y="76.9">2.2K</text>
<text x="60.6" y="76.9">1%</text>
<text x="135" y="77.1">5.1k</text>
<text x="156" y="74.5">D-</text>
<text x="176.5" y="73.3">USB_C_Receptacle_USB2.0_14P</text>
<text x="286.1" y="76.9">100n</text>
<text x="40.2" y="79.6">+3.3V</text>
<text x="59.7" y="81.5">FSUSB42MUX</text>
<text x="64.7" y="79.2">U1</text>
<text x="156" y="82.1">CC1</text>
<text x="156" y="79.6">CC2</text>
<text x="281.3" y="84">GND</text>
<text x="296.5" y="83.4">IC1</text>
<text x="58.9" y="86">VCC</text>
<text x="58.9" y="88.5">SEL</text>
<text x="65.5" y="88.5">HSD0_M</text>
<text x="65.7" y="86">HSD0_P</text>
<text x="142.9" y="84.7">5.1k</text>
<text x="156" y="87.2">VBUS</text>
<text x="268.8" y="86.4" transform="rotate(-90 268.8 86.4)">R17100K</text>
<text x="296.5" y="86">TS3USB221RSER</text>
<text x="58.9" y="92.3">D_P</text>
<text x="58.9" y="94.8">D_N</text>
<text x="283.7" y="91">S</text>
<text x="283.7" y="93.6">D+</text>
<text x="294.2" y="92" transform="rotate(-90 294.2 92)">VCC</text>
<text x="298.8" y="93.6">1D-</text>
<text x="298.8" y="91">1D+</text>
<text x="40" y="101.2">R1</text>
<text x="58.9" y="101.2">GND</text>
<text x="58.9" y="98.7">nOE</text>
<text x="65.5" y="101.2">HSD1_M</text>
<text x="65.7" y="98.7">HSD1_P</text>
<text x="113.9" y="98.7">+3.3V</text>
<text x="283.7" y="96.1">D-</text>
<text x="283.7" y="98.7">OE</text>
<text x="298.8" y="98.7">2D-</text>
<text x="298.8" y="96.1">2D+</text>
<text x="36.2" y="103.7">2.2K</text>
<text x="41.7" y="103.7">1%</text>
<text x="110.4" y="105">U2</text>
<text x="294.2" y="102.4" transform="rotate(-90 294.2 102.4)">GND</text>
<text x="43.8" y="110.7">GND</text>
<text x="54" y="109.4">GND</text>
<text x="129.1" y="113.3" transform="rotate(-90 129.1 113.3)">VDDA33</text>
<text x="131.7" y="113.3" transform="rotate(-90 131.7 113.3)">VDDA33</text>
<text x="134.2" y="113.3" transform="rotate(-90 134.2 113.3)">VDDA33</text>
<text x="136.8" y="113.3" transform="rotate(-90 136.8 113.3)">VDDA33</text>
<text x="141.8" y="112.2" transform="rotate(-90 141.8 112.2)">VDD33</text>
<text x="144.4" y="112.2" transform="rotate(-90 144.4 112.2)">VDD33</text>
<text x="273.7" y="113.2">GND</text>
<text x="291.5" y="113.2">GND</text>
<text x="111" y="119">VBUS_DET</text>
<text x="136.8" y="119">USBDM_DN1/PRT_DIS_M1</text>
<text x="111" y="124.1">USBDM_UP</text>
<text x="137.1" y="121.5">USBDP_DN1/PRT_DIS_P1</text>
<text x="143.3" y="124.1">PRTPWR1/BC_EN1</text>
<text x="111" y="131.7">RESET_N</text>
<text x="111" y="126.6">USBDP_UP</text>
<text x="136.8" y="131.7">USBDM_DN2/PRT_DIS_M2</text>
<text x="153.3" y="126.6">OCS_N1</text>
<text x="91.5" y="136.8">12K</text>
<text x="96.4" y="136.8">1%</text>
<text x="100.2" y="136.8">R6</text>
<text x="111" y="134.2">TEST</text>
<text x="137.1" y="134.2">USBDP_DN2/PRT_DIS_P2</text>
<text x="143.3" y="136.8">PRTPWR2/BC_EN2</text>
<text x="232.6" y="137.4">TPD4EUSB30</text>
<text x="236.8" y="135.1">U13</text>
<text x="299.9" y="137.4">TPD4EUSB30</text>
<text x="304.7" y="135.1">U3</text>
<text x="42" y="140.6">ABM8G-24.000MHZ-18-D2Y-T</text>
<text x="55.9" y="138">Y1</text>
<text x="111" y="139.3">RBIAS</text>
<text x="153.3" y="139.3">OCS_N2</text>
<text x="226.5" y="143.3">D1+</text>
<text x="246.8" y="143.3">D2+</text>
<text x="293.8" y="143.3">D1+</text>
<text x="314.1" y="143.3">D2+</text>
<text x="46.2" y="148.2">XTAL_1</text>
<text x="46.2" y="145.6">GND_2</text>
<text x="61.4" y="145.6">XTAL_2</text>
<text x="61.8" y="148.2">GND_1</text>
<text x="90.8" y="145">GND</text>
<text x="111" y="146.9">XTALOUT</text>
<text x="111" y="144.4">XTALIN/CLKIN</text>
<text x="136.8" y="144.4">USBDM_DN3/PRT_DIS_M3</text>
<text x="137.1" y="146.9">USBDP_DN3/PRT_DIS_P3</text>
<text x="143.3" y="149.5">PRTPWR3/BC_EN3</text>
<text x="226.5" y="148.3">D1-</text>
<text x="246.8" y="148.3">D2-</text>
<text x="293.8" y="148.3">D1-</text>
<text x="314.1" y="148.3">D2-</text>
<text x="36" y="152.1">C1</text>
<text x="36" y="154.4">27pF</text>
<text x="84.2" y="152.1">C2</text>
<text x="84.2" y="154.4">27pF</text>
<text x="111" y="154.5">CRFILT</text>
<text x="111" y="152">PLLFILT</text>
<text x="153.3" y="152">OCS_N3</text>
<text x="136.8" y="157.1">USBDM_DN4/PRT_DIS_M4</text>
<text x="137.1" y="159.6">USBDP_DN4/PRT_DIS_P4</text>
<text x="238.5" y="158.2" transform="rotate(-90 238.5 158.2)">GND</text>
<text x="305.8" y="158.2" transform="rotate(-90 305.8 158.2)">GND</text>
<text x="55.2" y="164">GND</text>
<text x="111" y="164.7">SDA/SMBDATA/NON_REM1</text>
<text x="111" y="162.2">SCL/SMBCLK/CFG_SEL0</text>
<text x="111" y="167.2">SUSP_IND/LOCAL_PWR/NON_REM0</text>
<text x="143.3" y="162.2">PRTPWR4/BC_EN4</text>
<text x="153.3" y="164.7">OCS_N4</text>
<text x="236.9" y="164">GND</text>
<text x="304.2" y="164">GND</text>
<text x="79.6" y="173.6" transform="rotate(-90 79.6 173.6)">1%</text>
<text x="87.2" y="173.6" transform="rotate(-90 87.2 173.6)">1%</text>
<text x="94.8" y="173.6" transform="rotate(-90 94.8 173.6)">1%</text>
<text x="102.5" y="173.6" transform="rotate(-90 102.5 173.6)">1%</text>
<text x="111" y="169.8">HS_IND/CFG_SEL1</text>
<text x="77.7" y="177.2" transform="rotate(-90 77.7 177.2)">R3</text>
<text x="79.6" y="178.4" transform="rotate(-90 79.6 178.4)">36K</text>
<text x="85.3" y="177.2" transform="rotate(-90 85.3 177.2)">R4</text>
<text x="87.2" y="178.4" transform="rotate(-90 87.2 178.4)">36K</text>
<text x="92.9" y="177.2" transform="rotate(-90 92.9 177.2)">R5</text>
<text x="94.8" y="178.4" transform="rotate(-90 94.8 178.4)">36K</text>
<text x="100.6" y="177.2" transform="rotate(-90 100.6 177.2)">R7</text>
<text x="102.5" y="178.4" transform="rotate(-90 102.5 178.4)">36K</text>
<text x="136.8" y="176" transform="rotate(-90 136.8 176)">VSS</text>
<text x="111.2" y="182.5">USB2514B-I/M2</text>
<text x="79.4" y="186.9">GND</text>
<text x="87" y="186.9">GND</text>
<text x="94.6" y="186.9">GND</text>
<text x="102.2" y="186.9">GND</text>
<text x="134" y="186.9">GND</text>
<text x="238.8" y="190.1">J2</text>
<text x="314.4" y="190.1">J17</text>
<text x="225" y="192.6">USB_C_Receptacle_USB2.0_14P</text>
<text x="244.1" y="197.7">VBUS</text>
<text x="301.2" y="192.6">USB_C_Receptacle_USB2.0_14P</text>
<text x="320.3" y="197.7">VBUS</text>
<text x="245.2" y="202.8">CC1</text>
<text x="266" y="200.3">56K</text>
<text x="273.6" y="202.8">56K</text>
<text x="321.4" y="202.8">CC1</text>
<text x="342.2" y="200.3">56K</text>
<text x="349.8" y="202.8">56K</text>
<text x="245.2" y="205.3">CC2</text>
<text x="321.4" y="205.3">CC2</text>
<text x="60" y="210.4">+3.3V</text>
<text x="246.1" y="215.5">D+</text>
<text x="246.1" y="210.4">D-</text>
<text x="246.1" y="213">D-</text>
<text x="322.3" y="215.5">D+</text>
<text x="322.3" y="210.4">D-</text>
<text x="322.3" y="213">D-</text>
<text x="65.9" y="218.1">C3</text>
<text x="65.9" y="220.4">10u</text>
<text x="75.1" y="218.1">C4</text>
<text x="75.1" y="220.4">10u</text>
<text x="84.2" y="218.1">C5</text>
<text x="84.2" y="220.4">100n</text>
<text x="94.4" y="218.1">C6</text>
<text x="94.4" y="220.4">100n</text>
<text x="107.8" y="218.1">C7</text>
<text x="107.8" y="220.4">100n</text>
<text x="119.3" y="218.1">C8</text>
<text x="119.3" y="220.4">100n</text>
<text x="129.4" y="218.1">C9</text>
<text x="129.4" y="220.4">100n</text>
<text x="139.8" y="220.4">100n</text>
<text x="139.8" y="218.1">C10</text>
<text x="246.1" y="218">D+</text>
<text x="322.3" y="218">D+</text>
<text x="61.1" y="231.3">GND</text>
<text x="233.3" y="228.9" transform="rotate(-90 233.3 228.9)">SHIELD</text>
<text x="240.9" y="228.9" transform="rotate(-90 240.9 228.9)">GND</text>
<text x="309.5" y="228.9" transform="rotate(-90 309.5 228.9)">SHIELD</text>
<text x="317.1" y="228.9" transform="rotate(-90 317.1 228.9)">GND</text>
<text x="238.1" y="240.2">GND</text>
<text x="314.3" y="240.2">GND</text>
</g>
<g font-size="1.3">
<text x="295.9" y="33.8">VBUS_OUT</text>
<text x="252.7" y="38.8">PWR1</text>
<text x="107.9" y="70.6">USBD_OTG_N</text>
<text x="107.9" y="68">USBD_OTG_P</text>
<text x="125.7" y="85.8">VBUS</text>
<text x="308.9" y="89.6">USBD_POGO_P</text>
<text x="269.2" y="92.2">USBD_P</text>
<text x="269.2" y="94.7">USBD_N</text>
<text x="308.8" y="92.2">USBD_POGO_N</text>
<text x="310.5" y="94.7">USBD_OTG_P</text>
<text x="78.8" y="99.8">USBD_N</text>
<text x="78.8" y="97.3">USBD_P</text>
<text x="310.5" y="97.3">USBD_OTG_N</text>
<text x="167.6" y="117.6">HD1_N</text>
<text x="94" y="122.7">USBH_N</text>
<text x="94" y="125.2">USBH_P</text>
<text x="167.3" y="122.7">PWR1</text>
<text x="167.6" y="125.2">nOCS1</text>
<text x="167.6" y="120.1">HD1_P</text>
<text x="59.7" y="130.3">nEXTRST</text>
<text x="167.6" y="130.3">HD2_N</text>
<text x="167.6" y="132.8">HD2_P</text>
<text x="167.6" y="137.9">nOCS1</text>
<text x="167.6" y="143">HD3_N</text>
<text x="254.3" y="143">USBD_POGO_P</text>
<text x="323.2" y="143">USBD_OTG_P</text>
<text x="167.6" y="145.5">HD3_P</text>
<text x="254.2" y="148.1">USBD_POGO_N</text>
<text x="323.2" y="148.1">USBD_OTG_N</text>
<text x="167.6" y="155.7">HD4_N</text>
<text x="167.6" y="150.6">nOCS1</text>
<text x="167.6" y="158.2">HD4_P</text>
<text x="167.6" y="163.3">nOCS1</text>
<text x="278.1" y="190">VBUS_OUT</text>
<text x="354.3" y="190">VBUS_OUT</text>
<text x="266.7" y="209">HD4_N</text>
<text x="342.9" y="209">HD1_N</text>
<text x="266.7" y="216.6">HD4_P</text>
<text x="342.9" y="216.6">HD1_P</text>
</g>
<g font-size="1.3" fill="#848400">
<text x="38.6" y="64.4">VBUS_IN</text>
<text x="31.8" y="68.2">OTG_MODE_SW1</text>
<text x="30.8" y="88.5">USBOTG</text>
<text x="31.5" y="94.8">USB2_N</text>
<text x="31.5" y="92.3">USB2_P</text>
<text x="246.2" y="91">USB_OTG_SWITCH</text>
<text x="328" y="93.6">USBD_POGO_N</text>
<text x="328" y="91">USBD_POGO_P</text>
<text x="49.9" y="131.7">nEXTRST</text>
<text x="176.9" y="146.9">HD3_P</text>
<text x="176.9" y="144.4">HD3_N</text>
</g>
<g font-size="1" fill="#008484">
<text x="132.5" y="76.9">R8</text>
<text x="138.6" y="84.6">R9</text>
<text x="262.8" y="200.1">R10</text>
<text x="273.7" y="200.1">R12</text>
<text x="339" y="200.1">R25</text>
<text x="349.9" y="200.1">R26</text>
</g>
</svg>
